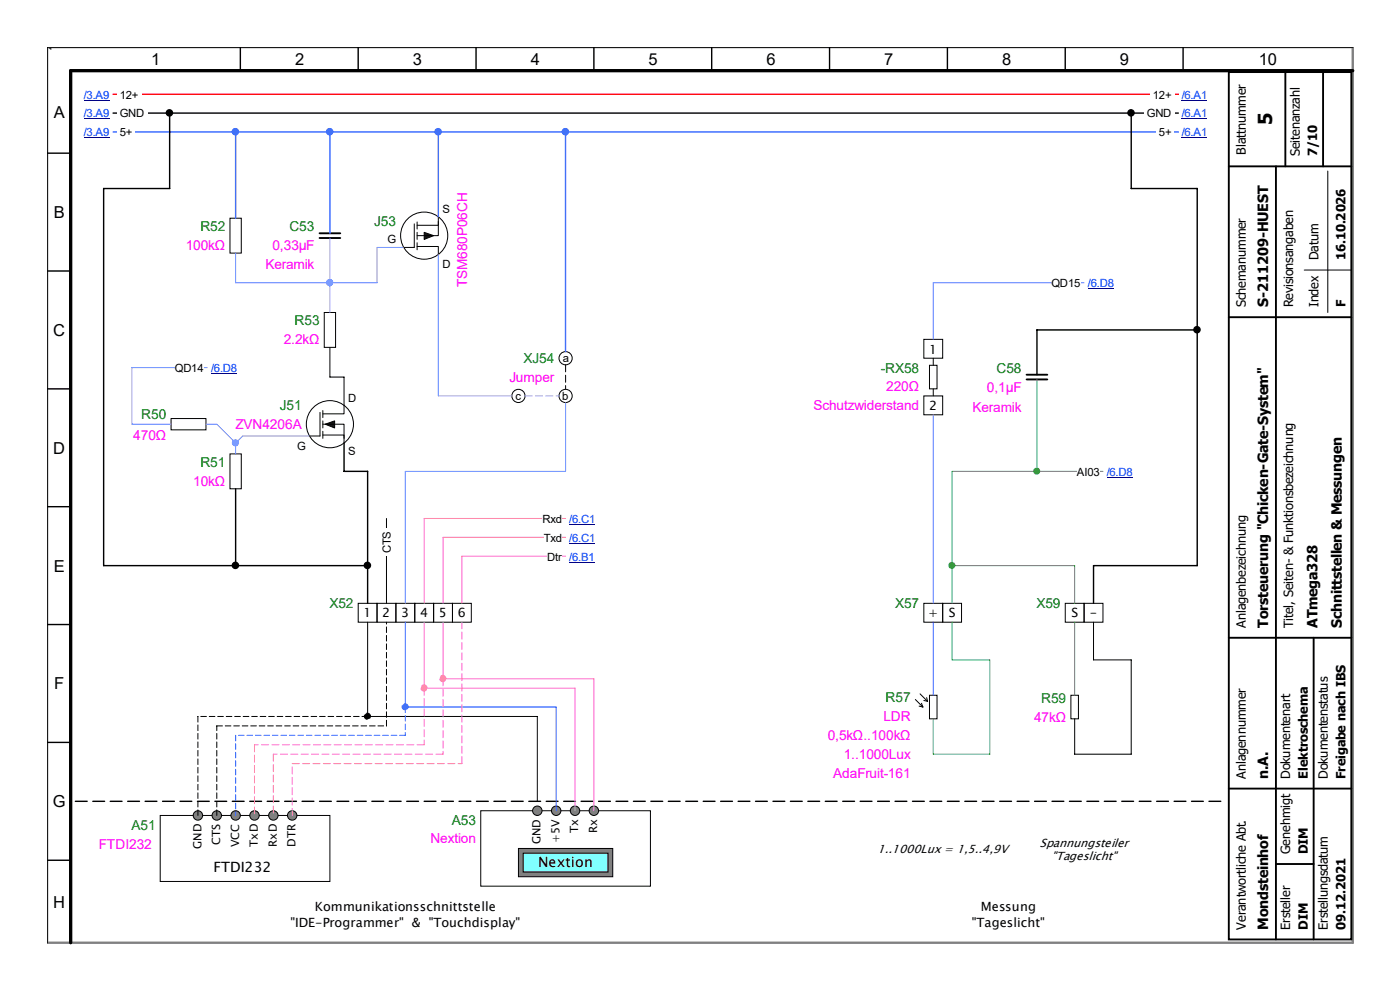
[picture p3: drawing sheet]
<svg xmlns="http://www.w3.org/2000/svg" width="297mm" height="210mm" viewBox="0 0 297 210" stroke-linecap="round" stroke-linejoin="round" font-family="sans-serif">
<path d="M16 170h244" fill="none" stroke="#000" stroke-width=".3" stroke-dasharray="2.5 1.2"/>
<path d="M24 20h226" fill="none" stroke="#f00" stroke-width=".3"/>
<g fill="#fff">
<path d="M24.8 18.7h5.1v2.6h-5.1z"/>
<path d="M244 18.7h5.1v2.6h-5.1z"/>
</g>
<path d="M24 24h226" fill="none" stroke="#000" stroke-width=".3"/>
<g fill="#fff">
<path d="M24.8 22.7h6.4v2.6h-6.4z"/>
<path d="M242.7 22.7h6.4v2.6h-6.4z"/>
</g>
<path d="M24 28h226" fill="none" stroke="#36f" stroke-width=".3"/>
<g fill="#fff">
<path d="M24.8 26.7h3.8v2.6h-3.8z"/>
<path d="M245.3 26.7h3.8v2.6h-3.8z"/>
</g>
<g fill="none" stroke="#000" stroke-width=".21">
<path d="M76 128h4v4h-4zM80 128h4v4h-4zM84 128h4v4h-4zM88 128h4v4h-4zM92 128h4v4h-4zM96 128h4v4h-4zM196 128h4v4h-4zM200 128h4v4h-4zM226 128h4v4h-4zM230 128h4v4h-4zM232 132v8h8v20h-12v-7.5M194.2 148.4l1.6 1.6"/>
<path d="M195 149.8l.8 .2M195.2 147.2l1.6 1.6M195.5 149.2l.3 .8M196 148.6l.8 .2M196.6 148l.2 .8M197.2 147.5h1.6v5h-1.6zM227.2 147.5h1.6v5h-1.6z"/>
</g>
<path d="M198 132v15.5" fill="none" stroke="#8000ff" stroke-width=".21"/>
<path d="M234 100h-32v28M202 120h26v8M202 132v8h8v20h-12v-7.5M228 132v15.5" fill="none" stroke="#3cb371" stroke-width=".21"/>
<path d="M240 24v16h14v80h-22v8M254 70h-34v9.5" fill="none" stroke="#000" stroke-width=".3"/>
<g fill="#000" stroke="#000" stroke-width=".3">
<circle cx="239.9" cy="23.9" r=".65"/>
<circle cx="253.9" cy="69.9" r=".65"/>
</g>
<path d="M217.8 79.5h4.4M217.8 80.5h4.4" fill="none" stroke="#000" stroke-width=".4"/>
<circle cx="201.9" cy="119.9" r=".65" fill="#3cb371" stroke="#3cb371" stroke-width=".21"/>
<path d="M228.5 98.7h4.8v2.6h-4.8z" fill="#fff"/>
<path d="M220 80.5v19.5" fill="none" stroke="#3cb371" stroke-width=".21"/>
<circle cx="219.9" cy="99.9" r=".65" fill="#3cb371" stroke="#3cb371" stroke-width=".21"/>
<path d="M82 110v18" fill="none" stroke="#000" stroke-width=".21"/>
<path d="M80.7 112.1h2.7v5.9h-2.7z" fill="#fff"/>
<path d="M120 110h-30v18" fill="none" stroke="#ff69b4" stroke-width=".21"/>
<path d="M115.1 108.7h4.1v2.6h-4.1z" fill="#fff"/>
<path d="M120 114h-26v14" fill="none" stroke="#ff69b4" stroke-width=".21"/>
<path d="M115.4 112.7h3.8v2.6h-3.8z" fill="#fff"/>
<path d="M120 118h-22v10" fill="none" stroke="#ff69b4" stroke-width=".21"/>
<path d="M116.1 116.7h3.1v2.6h-3.1z" fill="#fff"/>
<path d="M34 173h36v14h-36z" fill="none" stroke="#000" stroke-width=".21"/>
<g fill="#808080" stroke="#000" stroke-width=".21">
<circle cx="50" cy="173" r="1"/>
<circle cx="46" cy="173" r="1"/>
<circle cx="42" cy="173" r="1"/>
<circle cx="54" cy="173" r="1"/>
<circle cx="58" cy="173" r="1"/>
<circle cx="62" cy="173" r="1"/>
</g>
<path d="M102 172h36v16h-36z" fill="none" stroke="#000" stroke-width=".21"/>
<g fill="#808080" stroke="#000" stroke-width=".21">
<path d="M110 180h20v6h-20z" fill-rule="evenodd"/>
<circle cx="122" cy="172" r="1"/>
<circle cx="118" cy="172" r="1"/>
<circle cx="114" cy="172" r="1"/>
<circle cx="126" cy="172" r="1"/>
</g>
<path d="M111 181h18v4h-18z" fill-rule="evenodd" fill="#80ffff" stroke="#000" stroke-width=".21"/>
<path d="M78 132v20h36v18" fill="none" stroke="#000" stroke-width=".21"/>
<path d="M9.9 9.9h1.5v.7h-1.5z" fill="#fff"/>
<path d="M86 132v18h32v22" fill="none" stroke="#36f" stroke-width=".21"/>
<path d="M90 132v14h32v26M94 132v12h32v28" fill="none" stroke="#ff69b4" stroke-width=".21"/>
<path d="M54 158v15M58 160v13M90 146v12M90 158h-36M94 144v16M94 160h-36M62 173v-11M62 162h36M98 162v-30" fill="none" stroke="#ff69b4" stroke-width=".21" stroke-dasharray="1.5 .7"/>
<g fill="#ff69b4" stroke="#ff69b4" stroke-width=".21" stroke-dasharray="1.5 .7">
<circle cx="93.9" cy="143.9" r=".65"/>
<circle cx="89.9" cy="145.9" r=".65"/>
</g>
<path d="M50 156v17M86 150v6M86 156h-36" fill="none" stroke="#36f" stroke-width=".21" stroke-dasharray="1.2 .6"/>
<circle cx="85.9" cy="149.9" r=".65" fill="#36f" stroke="#36f" stroke-width=".21" stroke-dasharray="1.2 .6"/>
<path d="M42 152v21M46 154h36M78 152h-36M82 154v-22M46 173v-19" fill="none" stroke="#000" stroke-width=".21" stroke-dasharray="1.2 .6"/>
<circle cx="77.9" cy="151.9" r=".65" fill="#000" stroke="#000" stroke-width=".21" stroke-dasharray="1.2 .6"/>
<g fill="none" stroke="#000" stroke-width=".21">
<path d="M196 72h4v4h-4zM197.2 77.5h1.6v5h-1.6zM196 84h4v4h-4z"/>
<circle cx="120" cy="76" r="1.4"/>
<circle cx="110" cy="84" r="1.4"/>
<circle cx="120" cy="84" r="1.4"/>
</g>
<path d="M120 77.4v5.1" fill="none" stroke="#000" stroke-width=".21" stroke-dasharray="1.5 .7"/>
<path d="M230 60h-32v12M120 85.4v14.6h-34v28" fill="none" stroke="#8080ff" stroke-width=".21"/>
<path d="M111.4 84h7.2" fill="none" stroke="#8080ff" stroke-width=".21" stroke-dasharray="1.5 .7"/>
<path d="M223.1 58.7h6.1v2.6h-6.1z" fill="#fff"/>
<path d="M198 88v40" fill="none" stroke="#8080ff" stroke-width=".21"/>
<g fill="none" stroke="#000" stroke-width=".21">
<path d="M87.9 47.5v5h-2.3M88.5 47.1v1.5M88.5 49.3v1.5M88.5 51.5v1.5M198 76v1.5M36.3 88.8h7.4v2.4h-7.4zM48.8 96.3h2.4v7.4h-2.4zM198 82.5v1.5"/>
<circle cx="90" cy="50" r="5"/>
</g>
<path d="M90 49.3l2 .7-2 .8z" fill="#400000" stroke="#000" stroke-width=".21"/>
<g fill="none" stroke="#000" stroke-width=".21">
<path d="M88.5 52.3h4.5v1.7M93 46v1.8h-4.5M93 47v3h-4.5M67.9 87.5v5h-2.3M68.5 87.1v1.5M68.5 89.3v1.5M68.5 91.5v1.5"/>
<circle cx="70" cy="90" r="5"/>
</g>
<path d="M69 90l2-.7v1.5z" fill="#400000" stroke="#000" stroke-width=".21"/>
<path d="M48.8 46.3h2.4v7.4h-2.4zM68.8 66.3h2.4v7.4h-2.4zM68.5 92.3h4.5v1.7M68.5 90h4.5v3M73 86v1.8h-4.5" fill="none" stroke="#000" stroke-width=".21"/>
<path d="M67.8 49.5h4.4M67.8 50.5h4.4" fill="none" stroke="#000" stroke-width=".4"/>
<path d="M36 24v16h-14v80h56v8" fill="none" stroke="#000" stroke-width=".3"/>
<circle cx="35.9" cy="23.9" r=".65" fill="#000" stroke="#000" stroke-width=".3"/>
<path d="M44 78h-16v12h8.3" fill="none" stroke="#8080ff" stroke-width=".21"/>
<path d="M37.1 76.7h6.1v2.6h-6.1z" fill="#fff"/>
<path d="M73 94v6h5v20M50 103.7v16.3" fill="none" stroke="#000" stroke-width=".3"/>
<g fill="#000" stroke="#000" stroke-width=".3">
<circle cx="49.9" cy="119.9" r=".65"/>
<circle cx="77.9" cy="119.9" r=".65"/>
</g>
<path d="M70 50.5v15.8M85.6 52.5h-5.6v7.5h-30v-6.3M93 54v30h15.6M43.7 90h2.3l4 4M50 94v2.3M65.6 92.5h-14.1l-1.5 1.5" fill="none" stroke="#8080ff" stroke-width=".21"/>
<path d="M70 73.7v6.3h3v6" fill="none" stroke="#000" stroke-width=".21"/>
<g fill="#8080ff" stroke="#8080ff" stroke-width=".21">
<circle cx="49.9" cy="93.9" r=".65"/>
<circle cx="69.9" cy="59.9" r=".65"/>
</g>
<path d="M50 28v18.3M70 28v21.5M93 28v18M120 28v46.6" fill="none" stroke="#36f" stroke-width=".3"/>
<g fill="#36f" stroke="#36f" stroke-width=".3">
<circle cx="49.9" cy="27.9" r=".65"/>
<circle cx="69.9" cy="27.9" r=".65"/>
<circle cx="92.9" cy="27.9" r=".65"/>
<circle cx="119.9" cy="27.9" r=".65"/>
</g>
<path d="M17.8 18.7h5.4v2.8h-5.4z" fill="#fff"/>
<path d="M17.8 21.3h5.4" fill="none" stroke="#00f" stroke-width=".21"/>
<path d="M250.7 18.7h5.4v2.8h-5.4z" fill="#fff"/>
<path d="M250.7 21.3h5.4" fill="none" stroke="#00f" stroke-width=".21"/>
<path d="M17.8 22.7h5.4v2.7h-5.4z" fill="#fff"/>
<path d="M17.8 25.2h5.4" fill="none" stroke="#00f" stroke-width=".21"/>
<path d="M250.7 22.7h5.4v2.7h-5.4z" fill="#fff"/>
<path d="M250.7 25.2h5.4" fill="none" stroke="#00f" stroke-width=".21"/>
<path d="M17.8 26.7h5.4v2.8h-5.4z" fill="#fff"/>
<path d="M17.8 29.3h5.4" fill="none" stroke="#00f" stroke-width=".21"/>
<path d="M250.7 26.7h5.4v2.8h-5.4z" fill="#fff"/>
<path d="M250.7 29.3h5.4" fill="none" stroke="#00f" stroke-width=".21"/>
<path d="M234.8 98.7h5.5v2.7h-5.5z" fill="#fff"/>
<path d="M234.8 101.2h5.5" fill="none" stroke="#00f" stroke-width=".21"/>
<path d="M120.8 108.7h5.5v2.8h-5.5z" fill="#fff"/>
<path d="M120.8 111.3h5.5" fill="none" stroke="#00f" stroke-width=".21"/>
<path d="M120.8 112.7h5.5v2.7h-5.5z" fill="#fff"/>
<path d="M120.8 115.2h5.5" fill="none" stroke="#00f" stroke-width=".21"/>
<path d="M120.8 116.7h5.4v2.8h-5.4z" fill="#fff"/>
<path d="M120.8 119.3h5.4" fill="none" stroke="#00f" stroke-width=".21"/>
<path d="M230.8 58.7h5.5v2.7h-5.5z" fill="#fff"/>
<path d="M230.8 61.2h5.5" fill="none" stroke="#00f" stroke-width=".21"/>
<path d="M44.8 76.7h5.5v2.8h-5.5z" fill="#fff"/>
<path d="M44.8 79.2h5.5" fill="none" stroke="#00f" stroke-width=".21"/>
<path d="M10 10h277v190h-277z" fill="none" stroke="#7f7f7f" stroke-width=".5"/>
<g fill="none" stroke="#000" stroke-width=".3">
<path d="M51 10v5M76 10v5M101 10v5M126 10v5M151 10v5M176 10v5M201 10v5M226 10v5M251 10v5M287 10h-277v190M10 32.5h5M10 57.5h5"/>
<path d="M10 82.5h5M10 107.5h5M10 132.5h5M10 157.5h5M10 182.5h5"/>
</g>
<path d="M287 15h-272v185" fill="none" stroke="#000" stroke-width=".7"/>
<path d="M260.7 15.3h26v184h-26zM272.7 15.3v20M280.7 15.3v20M260.7 35.3h26M270.7 35.3v164M260.7 67.3h26M260.7 135.3h26M278.7 135.3v64M260.7 167.3h26M270.7 183.3h8" fill="none" stroke="#000" stroke-width=".4"/>
<path d="M281.7 36.3v30M276.7 57.3h9.9" fill="none" stroke="#000" stroke-width=".21"/>
<text font-size="4.1" x="269.9" y="26.6" transform="rotate(-90 269.9 26.6)">5</text>
<g font-size="3.5">
<text x="32.1" y="13.7">1</text>
<text x="62.6" y="13.7">2</text>
<text x="87.6" y="13.7">3</text>
<text x="112.6" y="13.7">4</text>
<text x="137.6" y="13.7">5</text>
<text x="162.6" y="13.7">6</text>
<text x="187.6" y="13.7">7</text>
<text x="212.6" y="13.7">8</text>
<text x="237.6" y="13.7">9</text>
<text x="267.1" y="13.7">10</text>
<text x="11.4" y="24.9">A</text>
<text x="11.4" y="46.2">B</text>
<text x="11.3" y="71.2">C</text>
<text x="11.3" y="96.2">D</text>
<text x="11.4" y="121.2">E</text>
<text x="11.5" y="146.2">F</text>
<text x="11.2" y="171.2">G</text>
<text x="11.3" y="192.5">H</text>
</g>
<g font-size="3">
<text x="269" y="65.2" transform="rotate(-90 269 65.2)">S-211209-HUEST</text>
<text x="269" y="133.2" transform="rotate(-90 269 133.2)">Torsteuerung &quot;Chicken-Gate-System&quot;</text>
<text x="279.5" y="133.2" transform="rotate(-90 279.5 133.2)">ATmega328</text>
<text x="284.7" y="133.2" transform="rotate(-90 284.7 133.2)">Schnittstellen &amp; Messungen</text>
<text x="269" y="165.2" transform="rotate(-90 269 165.2)">n.A.</text>
<text x="45.3" y="185">FTDI232</text>
<text x="114.2" y="184">Nextion</text>
<text x="269" y="197.2" transform="rotate(-90 269 197.2)">Mondsteinhof</text>
</g>
<g font-size="2.9" fill="#f0f">
<text x="39.4" y="53">100kΩ</text>
<text x="57.8" y="53.1">0,33µF</text>
<text x="56.3" y="57.1">Keramik</text>
<text x="99.1" y="60.9" transform="rotate(-90 99.1 60.9)">TSM680P06CH</text>
<text x="60.2" y="73">2.2kΩ</text>
<text x="108.1" y="81">Jumper</text>
<text x="188" y="83">220Ω</text>
<text x="209.4" y="83.1">0,1µF</text>
<text x="172.6" y="87">Schutzwiderstand</text>
<text x="206.3" y="87.3">Keramik</text>
<text x="28.3" y="93.3">470Ω</text>
<text x="50" y="91">ZVN4206A</text>
<text x="41" y="103">10kΩ</text>
<text x="187.4" y="153">LDR</text>
<text x="219.4" y="153.1">47kΩ</text>
<text x="175.6" y="157">0,5kΩ..100kΩ</text>
<text x="179" y="161">1..1000Lux</text>
<text x="176.8" y="165">AdaFruit-161</text>
<text x="91.3" y="178.9">Nextion</text>
<text x="21" y="180">FTDI232</text>
</g>
<g font-size="2.9" fill="#008000">
<text x="42.5" y="49">R52</text>
<text x="61.4" y="49.1">C53</text>
<text x="79.4" y="48">J53</text>
<text x="62.5" y="69">R53</text>
<text x="111.1" y="77">XJ54</text>
<text x="186.9" y="79">-RX58</text>
<text x="211.4" y="79.1">C58</text>
<text x="30" y="88.8">R50</text>
<text x="59.4" y="87">J51</text>
<text x="42.5" y="99">R51</text>
<text x="69.9" y="129">X52</text>
<text x="189.9" y="129">X57</text>
<text x="219.9" y="129">X59</text>
<text x="187.9" y="149">R57</text>
<text x="220.9" y="149.1">R59</text>
<text x="27.9" y="176">A51</text>
<text x="95.9" y="174.9">A53</text>
</g>
<g font-size="2.7">
<text x="264.3" y="32.8" transform="rotate(-90 264.3 32.8)">Blattnummer</text>
<text x="275.8" y="33.2" transform="rotate(-90 275.8 33.2)">Seitenanzahl</text>
<text x="279.4" y="33.2" transform="rotate(-90 279.4 33.2)">7/10</text>
<text x="279.7" y="55.2" transform="rotate(-90 279.7 55.2)">Datum</text>
<text x="285.5" y="55.2" transform="rotate(-90 285.5 55.2)">16.10.2026</text>
<text x="264.3" y="65.2" transform="rotate(-90 264.3 65.2)">Schemanummer</text>
<text x="274.4" y="65.2" transform="rotate(-90 274.4 65.2)">Revisionsangaben</text>
<text x="279.7" y="65.2" transform="rotate(-90 279.7 65.2)">Index</text>
<text x="285.5" y="65.2" transform="rotate(-90 285.5 65.2)">F</text>
<text x="197.1" y="75">1</text>
<text x="197.1" y="87">2</text>
<text x="77.1" y="131">1</text>
<text x="81.1" y="131">2</text>
<text x="85.1" y="131">3</text>
<text x="89.1" y="131">4</text>
<text x="93.1" y="131">5</text>
<text x="97.1" y="131">6</text>
<text x="196.9" y="131">+</text>
<text x="201.3" y="131">S</text>
<text x="227.3" y="131">S</text>
<text x="231.2" y="131">-</text>
<text x="264.3" y="133.2" transform="rotate(-90 264.3 133.2)">Anlagenbezeichnung</text>
<text x="274.4" y="133.2" transform="rotate(-90 274.4 133.2)">Titel, Seiten- &amp; Funktionsbezeichnung</text>
<text x="264.3" y="165.2" transform="rotate(-90 264.3 165.2)">Anlagennummer</text>
<text x="273.7" y="165.2" transform="rotate(-90 273.7 165.2)">Dokumentenart</text>
<text x="277.5" y="165.2" transform="rotate(-90 277.5 165.2)">Elektroschema</text>
<text x="281.7" y="165.2" transform="rotate(-90 281.7 165.2)">Dokumentenstatus</text>
<text x="285.5" y="165.2" transform="rotate(-90 285.5 165.2)">Freigabe nach IBS</text>
<text x="273.7" y="181.2" transform="rotate(-90 273.7 181.2)">Genehmigt</text>
<text x="277.5" y="181.2" transform="rotate(-90 277.5 181.2)">DIM</text>
<text x="61.6" y="196.6">&quot;IDE-Programmer&quot; &amp; &quot;Touchdisplay&quot;</text>
<text x="66.8" y="193.3">Kommunikationsschnittstelle</text>
<text x="206.2" y="196.6">&quot;Tageslicht&quot;</text>
<text x="208.1" y="193.3">Messung</text>
<text x="264.3" y="197.2" transform="rotate(-90 264.3 197.2)">Verantwortliche Abt.</text>
<text x="273.7" y="197.2" transform="rotate(-90 273.7 197.2)">Ersteller</text>
<text x="277.5" y="197.2" transform="rotate(-90 277.5 197.2)">DIM</text>
<text x="281.7" y="197.2" transform="rotate(-90 281.7 197.2)">Erstellungsdatum</text>
<text x="285.5" y="197.2" transform="rotate(-90 285.5 197.2)">09.12.2021</text>
</g>
<g font-size="2.5">
<text x="220.6" y="179.6">Spannungsteiler</text>
<text x="186.2" y="181">1..1000Lux = 1,5..4,9V</text>
<text x="223.1" y="182.5">&quot;Tageslicht&quot;</text>
</g>
<g font-size="2.4">
<text x="10.9" y="10.6" transform="rotate(-90 10.9 10.6)">2130</text>
<text x="25.4" y="20.9">12+</text>
<text x="244.6" y="20.9">12+</text>
<text x="25.4" y="24.9">GND</text>
<text x="25.4" y="28.9">5+</text>
<text x="243.3" y="24.9">GND</text>
<text x="245.9" y="28.9">5+</text>
<text x="93.9" y="45.1">S</text>
<text x="82.2" y="51.6">G</text>
<text x="93.9" y="56.9">D</text>
<text x="223.1" y="60.9">QD15</text>
<text x="119.4" y="76.8">a</text>
<text x="37.1" y="78.9">QD14</text>
<text x="73.9" y="85.3">D</text>
<text x="109.4" y="84.8">c</text>
<text x="119.3" y="84.9">b</text>
<text x="63.1" y="95.4">G</text>
<text x="73.9" y="96.6">S</text>
<text x="228.5" y="100.9">AI03</text>
<text x="115.1" y="110.9">Rxd</text>
<text x="82.9" y="117.4" transform="rotate(-90 82.9 117.4)">CTS</text>
<text x="115.4" y="114.9">Txd</text>
<text x="116.1" y="118.9">Dtr</text>
<text x="46.7" y="179.3" transform="rotate(-90 46.7 179.3)">CTS</text>
<text x="50.7" y="179.7" transform="rotate(-90 50.7 179.7)">VCC</text>
<text x="54.7" y="179.6" transform="rotate(-90 54.7 179.6)">TxD</text>
<text x="58.7" y="179.6" transform="rotate(-90 58.7 179.6)">RxD</text>
<text x="62.7" y="179.6" transform="rotate(-90 62.7 179.6)">DTR</text>
<text x="114.7" y="179.1" transform="rotate(-90 114.7 179.1)">GND</text>
<text x="118.7" y="178.8" transform="rotate(-90 118.7 178.8)">+5V</text>
<text x="122.7" y="176.8" transform="rotate(-90 122.7 176.8)">Tx</text>
<text x="126.7" y="176.8" transform="rotate(-90 126.7 176.8)">Rx</text>
<text x="42.7" y="180.1" transform="rotate(-90 42.7 180.1)">GND</text>
</g>
<g font-size="2.4" fill="#00f">
<text x="17.8" y="20.9">/3.A9</text>
<text x="250.7" y="20.9">/6.A1</text>
<text x="17.8" y="24.9">/3.A9</text>
<text x="17.8" y="28.9">/3.A9</text>
<text x="250.7" y="24.9">/6.A1</text>
<text x="250.7" y="28.9">/6.A1</text>
<text x="230.8" y="60.9">/6.D8</text>
<text x="44.8" y="78.9">/6.D8</text>
<text x="234.8" y="100.9">/6.D8</text>
<text x="120.8" y="110.9">/6.C1</text>
<text x="120.8" y="114.9">/6.C1</text>
<text x="120.8" y="118.9">/6.B1</text>
</g>
</svg>
